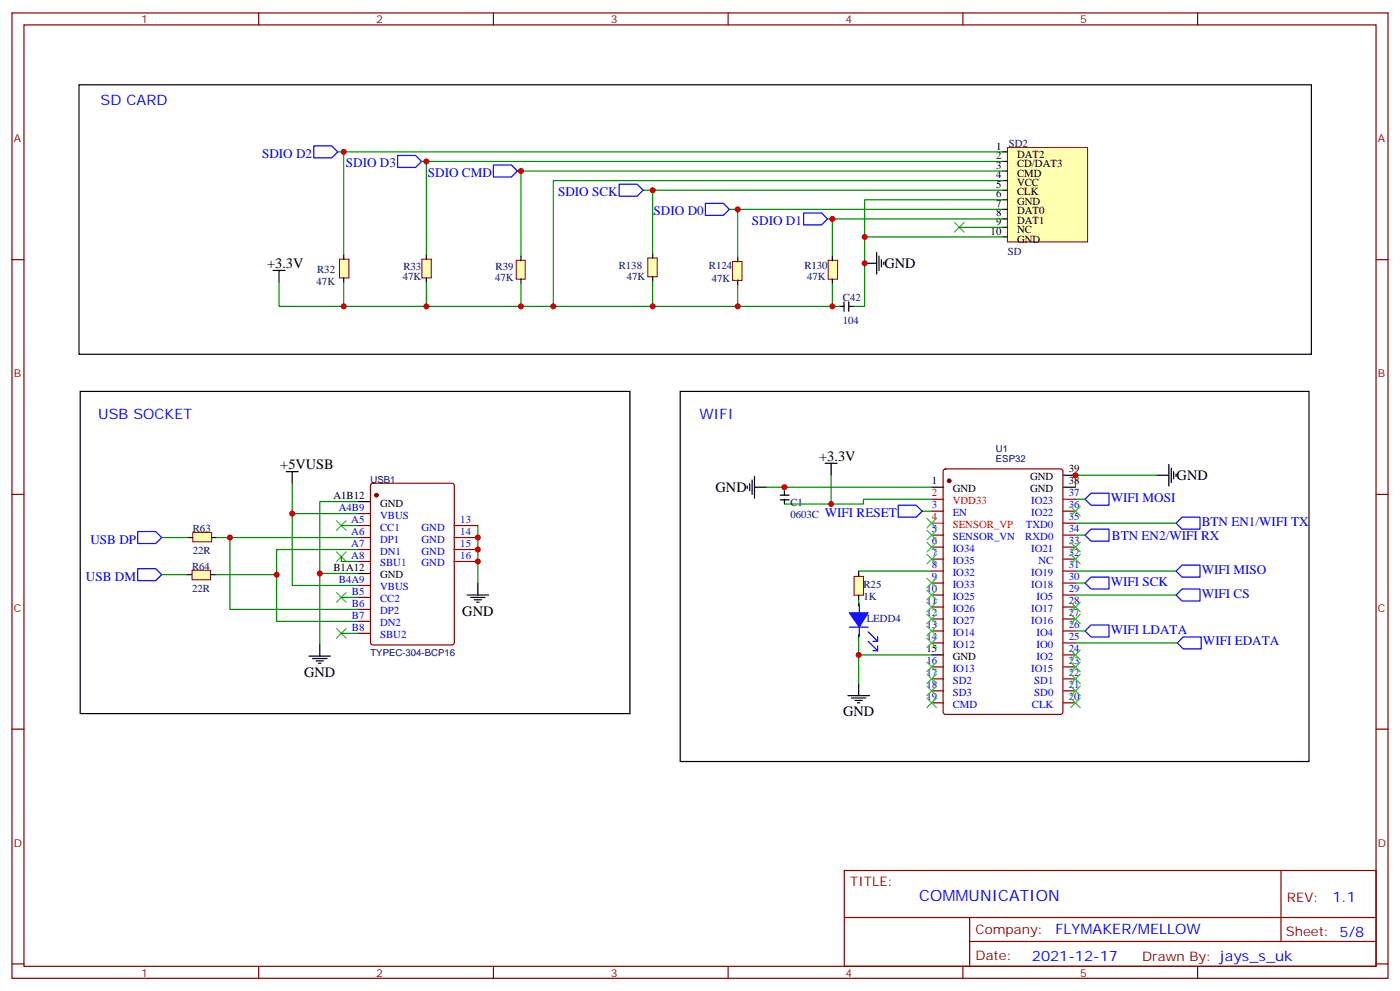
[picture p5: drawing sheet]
<svg xmlns="http://www.w3.org/2000/svg" width="412mm" height="292mm" viewBox="0 0 412 292" stroke-linecap="round" stroke-linejoin="round" font-family="sans-serif">
<g fill="none" stroke="#870000" stroke-width=".35">
<path d="M3.5 3.8h405.4v284.3h-405.4zM7.1 7.3h398.2v277.3h-398.2zM76.2 3.8v3.5M145.3 3.8v3.5M214.5 3.8v3.5M283.6 3.8v3.5M352.8 3.8v3.5M3.5 76.5h3.6M405.3 76.5h3.6M3.5 145.6h3.6M405.3 145.6h3.6M3.5 214.8h3.6"/>
<path d="M405.3 214.8h3.6M248.7 256.4h156.6v28.2h-156.6zM377.3 256.4v20.9M248.7 270.2h156.5M285.6 277.3h119.6M285.6 270.2v14.2M3.5 283.9h3.6M76.2 284.6v3.5M145.3 284.6v3.5M214.5 284.6v3.5M283.6 284.6v3.5M352.8 284.6v3.5"/>
<path d="M405.3 283.9h3.6"/>
</g>
<path d="M281.2 65.5l2.8 2.9M284 65.5l-2.8 2.9" fill="none" stroke="#3c3" stroke-width=".35"/>
<path d="M190.8 76h2.8v5.5h-2.8z" fill="#ffffb0" stroke="#800000" stroke-width=".29"/>
<path d="M192.3 74.7v1.4M192.3 81.4v1.4M247.3 90.2h1.4M248.6 88.9v2.8M250 88.9v2.8M250.1 90.2h1.4" fill="none" stroke="#000" stroke-width=".35"/>
<path d="M243.9 76.7h2.8v5.5h-2.8z" fill="#ffffb0" stroke="#800000" stroke-width=".29"/>
<path d="M245.2 75.4v1.4M245.2 82.1v1.4" fill="none" stroke="#000" stroke-width=".35"/>
<path d="M215.8 77h2.8v5.6h-2.8z" fill="#ffffb0" stroke="#800000" stroke-width=".29"/>
<path d="M217.3 75.8v1.4M217.3 82.5v1.4" fill="none" stroke="#000" stroke-width=".35"/>
<path d="M152.1 76.7h2.6v5.5h-2.6z" fill="#ffffb0" stroke="#800000" stroke-width=".29"/>
<path d="M153.5 75.4v1.4M153.5 82.1v1.4" fill="none" stroke="#000" stroke-width=".35"/>
<path d="M124.3 76.3h2.7v5.6h-2.7z" fill="#ffffb0" stroke="#800000" stroke-width=".29"/>
<path d="M125.6 75.1v1.4M125.6 81.8v1.4" fill="none" stroke="#000" stroke-width=".35"/>
<path d="M100 76.3h2.8v5.6h-2.8z" fill="#ffffb0" stroke="#800000" stroke-width=".29"/>
<path d="M101.2 75.1v1.4M101.2 81.8v1.4" fill="none" stroke="#000" stroke-width=".35"/>
<path d="M296.8 43.5h23.6v27.8h-23.6z" fill="#ffffb0" stroke="#800000" stroke-width=".29"/>
<g fill="none" stroke="#000" stroke-width=".35">
<path d="M23.3 25h363v79.4h-363zM295.3 44.7h1.4M295.3 47.6h1.4M295.3 50.4h1.4M295.3 53.2h1.4M295.3 56h1.4M295.3 58.8h1.4M80.4 79.7h3.6M82.2 79.7v3.5M254.7 77.5h3.5M258.2 74.4v6.3M258.9 75.4v4.3"/>
<path d="M259.6 76.5v2.1M260.3 77.2v.7M295.3 61.7h1.4M295.3 64.5h1.4M295.3 67h1.4M295.3 69.8h1.4"/>
</g>
<path d="M92.4 43h5.3l1.8 1.7-1.8 1.8h-5.3zM117.1 45.8h5.3l1.8 1.8-1.8 1.7h-5.3zM145.3 48.6h5.3l1.8 1.8-1.8 1.7h-5.3zM182.4 54.3h5.3l1.7 1.7-1.7 1.8h-5.3zM207.8 59.9h5.3l1.7 1.8-1.7 1.7h-5.3zM236.7 62.7h5.3l1.8 1.8-1.8 1.8h-5.3z" fill="none" stroke="#00f" stroke-width=".35"/>
<g fill="none" stroke="#008700" stroke-width=".35">
<path d="M99.5 44.7h195.8M101.2 44.7v30.4M124.2 47.6h171.1M125.6 47.6v27.5M152.4 50.4h142.9M153.5 50.4v25M189.4 56h105.9M192.3 56v18.7M295.3 53.2h-132.3v37h-80.8v-7M295.3 58.8h-40.6v11h40.6M214.8 61.7h80.5M217.3 61.7v14.1"/>
<path d="M243.8 64.5h51.5M245.2 64.5v10.9M254.7 69.8v20.4h-3.2M282.6 67h12.7M101.2 83.2v7M125.6 83.2v7M153.5 83.5v6.7M192.3 82.8v7.4h-29.3M217.3 83.9v6.3h-25M245.2 83.5v6.7h-27.9M245.2 90.2h2.1"/>
</g>
<path d="M56.6 168h5.4v2.8h-5.4z" fill="#ffffb0" stroke="#800000" stroke-width=".29"/>
<path d="M55 169.3h1.4M62.1 169.3h1.4" fill="none" stroke="#000" stroke-width=".35"/>
<path d="M56.8 156.8h5.5v2.8h-5.5z" fill="#ffffb0" stroke="#800000" stroke-width=".29"/>
<g fill="none" stroke="#000" stroke-width=".35">
<path d="M23.6 115.3h162v94.9h-162zM84.3 138.9h3.5M86.1 138.9v3.6M55.4 158.3h1.4M62.5 158.3h1.4M105.5 147.7h3.5M105.5 168.9h3.5M137.6 175.3h6.3M138.6 176h4.3M139.7 176.7h2.1M140.4 177.4h.7M140.8 171.7v3.6"/>
<path d="M252.9 177.7v.7M91 193.3h6.4M92.1 194h4.2M93.1 194.7h2.1M93.8 195.4h.7M94.2 189.7v3.6M252.9 186.9v.7"/>
</g>
<g fill="none" stroke="#870000" stroke-width=".35">
<path d="M105.5 158.3h3.5M105.5 154.8h3.5M105.5 151.3h3.5M109.4 142.5l.4-.2h23.3l.7 .5v46.5l-.4 .6-23.6 .1-.6-.5-.1-46.5zM133.7 158.3h7.1M133.7 154.8h7.1M105.5 165.4h3.5M105.5 161.9h3.5M105.5 179.5h3.5M105.5 176h3.5M105.5 172.4h3.5M133.7 165.4h7.1"/>
<path d="M133.7 161.9h7.1M105.5 186.5h3.5M105.5 183h3.5"/>
</g>
<circle cx="110.9" cy="145.9" r=".53" fill="#870000" stroke="#870000" stroke-width=".35"/>
<path d="M99.1 153.4l2.9 2.8M102 153.4l-2.9 2.8M99.1 162.6l2.9 2.8M99.1 174.6l2.9 2.8M102 162.6l-2.9 2.8M102 174.6l-2.9 2.8M99.1 185.1l2.9 2.9M102 185.1l-2.9 2.9" fill="none" stroke="#3c3" stroke-width=".35"/>
<g fill="none" stroke="#008700" stroke-width=".35">
<path d="M47.6 158.3h7.8M63.9 158.3h41.6M67.7 158.3v21.2h37.8M86.1 142.5v8.8h19.4M86.1 151.3v21.1h19.4M100.5 154.8h5M105.5 147.7h-11.3v21.2h11.3M140.8 154.8v16.9M47.6 169.3h7.4M63.5 169.3h18M94.2 168.9v20.8M100.5 164v1.4h5"/>
<path d="M100.5 176h5M105.5 161.9h-24v21.1h24M100.5 186.5h5"/>
</g>
<path d="M40.6 156.6h5.3l1.7 1.7-1.7 1.8h-5.3zM40.6 167.5h5.3l1.7 1.8-1.7 1.7h-5.3zM253.1 177.8v9.7M250.2 184.7h5.5M255.7 186.1l2.8 2.8M255.7 188.9l2.8 2.8M257.1 188.9h1.4M257.1 191.7h1.4M258.5 187.5v1.4M258.5 190.3v1.4" fill="none" stroke="#00f" stroke-width=".35"/>
<path d="M250.2 180.5h5.5l-2.6 4.2z" fill="#00f" stroke="#00f" stroke-width=".29"/>
<path d="M251.6 169.8h2.7v5.5h-2.7z" fill="#ffffb0" stroke="#800000" stroke-width=".29"/>
<g fill="none" stroke="#000" stroke-width=".35">
<path d="M200.4 115.3h185.2v109h-185.2zM243.1 136.5h3.5M244.8 136.5v3.5M313.3 140h3.5M340.8 140h3.5M344.3 136.8v6.4M345 137.9v4.2M345.7 138.9v2.1M346.4 139.6v.7M220.1 143.2v.7M220.8 142.5v2.1M221.5 141.4v4.2"/>
<path d="M222.2 143.5h3.6M222.2 140.3v6.4M229.9 147.2h2.6M229.9 145.8h2.6M231.1 144.6v1.4M231.1 147.1v1.3M274.5 143.5h3.5M313.3 143.5h3.5M252.9 168.2v1.4M252.9 175.3v1.4M274.5 192.9h3.5M249.8 204.9h6.3"/>
<path d="M250.8 205.6h4.3M251.9 206.3h2.1M252.6 207h.7M252.9 201.4v3.5"/>
</g>
<g fill="none" stroke="#870000" stroke-width=".35">
<path d="M278.1 138.3l.4-.2h33.9l.6 .4 .1 71.2-.5 .7h-34.1l-.6-.4-.1-71.2zM274.5 150.6h3.5M274.5 157.6h3.5M313.3 147h3.5M313.3 150.6h3.5M313.3 154.1h3.5M313.3 157.6h3.5M274.5 161.1h3.5M274.5 164.7h3.5M274.5 168.2h3.5M274.5 171.7h3.5M274.5 175.3h3.5"/>
<path d="M274.5 178.8h3.5M313.3 161.1h3.5M313.3 164.7h3.5M313.3 168.2h3.5M313.3 171.7h3.5M313.3 175.3h3.5M313.3 178.8h3.5M274.5 182.3h3.5M274.5 185.8h3.5M274.5 189.4h3.5M274.5 196.4h3.5M274.5 200h3.5"/>
<path d="M313.3 182.3h3.5M313.3 185.8h3.5M313.3 189.4h3.5M313.3 192.9h3.5M313.3 196.4h3.5M313.3 200h3.5M274.5 203.5h3.5M274.5 207h3.5M313.3 203.5h3.5M313.3 207h3.5"/>
</g>
<path d="M274.5 154.1h3.5M274.5 147h3.5" fill="none" stroke="#f00" stroke-width=".35"/>
<circle cx="279.6" cy="141.6" r=".53" fill="#870000" stroke="#870000" stroke-width=".35"/>
<path d="M264.6 148.8h5.3l1.7 1.8-1.7 1.7h-5.3zM319.6 147l1.8-1.7h5.3v3.5h-5.3zM319.6 157.6l1.8-1.7h5.3v3.5h-5.3zM346.4 154.1l1.8-1.8h5.3v3.6h-5.3zM319.6 171.7l1.8-1.7h5.3v3.5h-5.3zM346.4 168.2l1.8-1.8h5.3v3.6h-5.3zM346.4 175.3l1.8-1.8h5.3v3.5h-5.3zM319.6 185.8l1.8-1.7h5.3v3.5h-5.3zM346.8 189.4l1.7-1.8h5.3v3.5h-5.3z" fill="none" stroke="#00f" stroke-width=".35"/>
<g fill="none" stroke="#008700" stroke-width=".35">
<path d="M244.8 140v8.4M340.8 140h-24v3.5M225.8 143.5h48.7M231.1 143.5v1.1M271.6 150.6h2.9M274.5 147h-20.1v1.4h-23.3M316.8 147h2.8M316.8 154.1h29.6M316.8 157.6h2.8M252.9 176.7v1M252.9 168.2h21.6M316.8 168.2h29.6"/>
<path d="M316.8 175.3h29.6M316.8 171.7h2.8M252.9 187.6v5.3h21.6M252.9 192.9v8.5M316.8 185.8h2.8M316.8 189.4h30"/>
</g>
<g fill="none" stroke="#3c3" stroke-width=".35">
<path d="M273 159.7l2.9 2.9M273 156.2l2.9 2.8M273 152.7l2.9 2.8M275.9 159.7l-2.9 2.9M275.9 156.2l-2.9 2.8M275.9 152.7l-2.9 2.8M315.4 149.2l2.8 2.8M315.4 159.7l2.8 2.9M318.2 149.2l-2.8 2.8M318.2 159.7l-2.8 2.9M273 177.4l2.9 2.8M273 173.8l2.9 2.9"/>
<path d="M273 170.3l2.9 2.8M273 163.3l2.9 2.8M275.9 177.4l-2.9 2.8M275.9 173.8l-2.9 2.9M275.9 170.3l-2.9 2.8M275.9 163.3l-2.9 2.8M315.4 163.3l2.8 2.8M315.4 177.4l2.8 2.8M318.2 163.3l-2.8 2.8M318.2 177.4l-2.8 2.8M273 198.5l2.9 2.9M273 195l2.9 2.8"/>
<path d="M273 188l2.9 2.8M273 184.4l2.9 2.9M273 180.9l2.9 2.8M275.9 198.5l-2.9 2.9M275.9 195l-2.9 2.8M275.9 188l-2.9 2.8M275.9 184.4l-2.9 2.9M275.9 180.9l-2.9 2.8M315.4 180.9l2.8 2.8M315.4 191.5l2.8 2.8M315.4 195l2.8 2.8M315.4 198.5l2.8 2.9"/>
<path d="M318.2 180.9l-2.8 2.8M318.2 191.5l-2.8 2.8M318.2 195l-2.8 2.8M318.2 198.5l-2.8 2.9M273 205.6l2.9 2.8M273 202.1l2.9 2.8M275.9 202.1l-2.9 2.8M275.9 205.6l-2.9 2.8M315.4 202.1l2.8 2.8M315.4 205.6l2.8 2.8M318.2 202.1l-2.8 2.8M318.2 205.6l-2.8 2.8"/>
</g>
<g fill="#c00">
<circle cx="101.2" cy="44.7" r=".88"/>
<circle cx="125.6" cy="47.6" r=".88"/>
<circle cx="153.5" cy="50.4" r=".88"/>
<circle cx="101.2" cy="90.2" r=".88"/>
<circle cx="125.6" cy="90.2" r=".88"/>
<circle cx="153.5" cy="90.2" r=".88"/>
<circle cx="192.3" cy="56" r=".88"/>
<circle cx="163" cy="90.2" r=".88"/>
<circle cx="192.3" cy="90.2" r=".88"/>
<circle cx="217.3" cy="61.7" r=".88"/>
<circle cx="245.2" cy="64.5" r=".88"/>
<circle cx="217.3" cy="90.2" r=".88"/>
<circle cx="245.2" cy="90.2" r=".88"/>
<circle cx="254.7" cy="69.8" r=".88"/>
<circle cx="254.7" cy="77.5" r=".88"/>
<circle cx="140.8" cy="165.4" r=".88"/>
<circle cx="140.8" cy="161.9" r=".88"/>
<circle cx="140.8" cy="158.3" r=".88"/>
<circle cx="86.1" cy="151.3" r=".88"/>
<circle cx="94.2" cy="168.9" r=".88"/>
<circle cx="81.5" cy="169.3" r=".88"/>
<circle cx="67.7" cy="158.3" r=".88"/>
<circle cx="231.1" cy="143.5" r=".88"/>
<circle cx="244.8" cy="148.4" r=".88"/>
<circle cx="252.9" cy="192.9" r=".88"/>
<circle cx="316.8" cy="140" r=".88"/>
</g>
<text font-size="4.6" fill="#00f" x="270.8" y="265.4">COMMUNICATION</text>
<g font-size="4.2" fill="#00f">
<text x="29.6" y="31">SD CARD</text>
<text x="28.9" y="123.4">USB SOCKET</text>
<text x="206" y="123.4">WIFI</text>
<text x="392.5" y="265.7">1.1</text>
<text x="310.9" y="275.2">FLYMAKER/MELLOW</text>
<text x="304" y="283">2021-12-17</text>
</g>
<g font-size="4.2">
<text x="78.7" y="79">+3.3V</text>
<text x="260.5" y="79">GND</text>
<text x="241.3" y="135.7">+3.3V</text>
<text x="82.5" y="138.2">+5VUSB</text>
<text x="346.6" y="141.4">GND</text>
<text x="210.8" y="144.9">GND</text>
<text x="136.2" y="181.3">GND</text>
<text x="89.6" y="199.3">GND</text>
<text x="248.4" y="211">GND</text>
</g>
<g font-size="3.9" fill="#00f">
<text x="77.2" y="46.5">SDIO D2</text>
<text x="101.9" y="49.3">SDIO D3</text>
<text x="126" y="52.1">SDIO CMD</text>
<text x="164.4" y="57.8">SDIO SCK</text>
<text x="192.5" y="63.4">SDIO D0</text>
<text x="221.5" y="66.3">SDIO D1</text>
<text x="327.2" y="147.8">WIFI MOSI</text>
<text x="242.9" y="152.3">WIFI RESET</text>
<text x="354" y="154.8">BTN EN1/WIFI TX</text>
<text x="26.7" y="160.1">USB DP</text>
<text x="327.5" y="158.9">BTN EN2/WIFI RX</text>
<text x="25.3" y="171">USB DM</text>
<text x="327.2" y="172.5">WIFI SCK</text>
<text x="354" y="169">WIFI MISO</text>
<text x="354" y="176">WIFI CS</text>
<text x="327.2" y="186.6">WIFI LDATA</text>
<text x="354.3" y="190.1">WIFI EDATA</text>
</g>
<g font-size="3.9" fill="#800">
<text x="250.5" y="261">TITLE:</text>
<text x="379.1" y="265.7">REV:</text>
<text x="287.4" y="275.2">Company:</text>
<text x="378.7" y="275.8">Sheet: 5/8</text>
<text x="287.4" y="282.9">Date:</text>
<text x="336.4" y="282.9">Drawn By: jays_s_uk</text>
</g>
<g font-size="3.2" fill="#800">
<text x="41.6" y="6.8">1</text>
<text x="110.8" y="6.8">2</text>
<text x="179.9" y="6.8">3</text>
<text x="249.1" y="6.8">4</text>
<text x="318.2" y="6.8">5</text>
<text x="4.1" y="41.9">A</text>
<text x="405.9" y="41.9">A</text>
<text x="4.1" y="111.1">B</text>
<text x="405.9" y="111.1">B</text>
<text x="4.1" y="180.2">C</text>
<text x="405.9" y="180.2">C</text>
<text x="4.1" y="249.3">D</text>
<text x="405.9" y="249.3">D</text>
<text x="41.6" y="287.6">1</text>
<text x="110.8" y="287.6">2</text>
<text x="179.9" y="287.6">3</text>
<text x="249.1" y="287.6">4</text>
<text x="318.2" y="287.6">5</text>
</g>
<g font-size="3.2">
<text x="293.4" y="44.2">1</text>
<text x="293.4" y="46.9">2</text>
<text x="299.6" y="46.5">DAT2</text>
<text x="293.4" y="49.7">3</text>
<text x="293.4" y="52.5">4</text>
<text x="299.6" y="49.2">CD/DAT3</text>
<text x="299.6" y="52">CMD</text>
<text x="293.4" y="55.3">5</text>
<text x="293.4" y="58.1">6</text>
<text x="299.6" y="54.8">VCC</text>
<text x="299.6" y="57.6">CLK</text>
<text x="293.4" y="60.8">7</text>
<text x="293.4" y="63.6">8</text>
<text x="299.6" y="60.3">GND</text>
<text x="299.6" y="63.1">DAT0</text>
<text x="299.6" y="65.9">DAT1</text>
<text x="291.8" y="69.2">10</text>
<text x="293.4" y="66.4">9</text>
<text x="299.6" y="68.7">NC</text>
<text x="299.6" y="71.5">GND</text>
<text x="274.5" y="142.7">1</text>
<text x="303.4" y="141.5">GND</text>
<text x="314.9" y="139.2">39</text>
<text x="314.9" y="142.7">38</text>
<text x="98.2" y="146.9">A1B12</text>
<text x="112" y="149.2">GND</text>
<text x="280.6" y="145">GND</text>
<text x="303.4" y="145">GND</text>
<text x="98.2" y="168.1">B1A12</text>
<text x="112" y="170.4">GND</text>
<text x="272.9" y="192.1">15</text>
<text x="280.6" y="194.4">GND</text>
</g>
<g font-size="3.2" fill="#000080">
<text x="297.1" y="43.3">SD2</text>
<text x="296.8" y="75.1">SD</text>
<text x="93.3" y="83.9">47K</text>
<text x="93.4" y="80.3">R32</text>
<text x="118.7" y="82.5">47K</text>
<text x="118.8" y="79.6">R33</text>
<text x="145.8" y="82.8">47K</text>
<text x="146" y="79.6">R39</text>
<text x="182.3" y="79.3">R138</text>
<text x="184.6" y="82.4">47K</text>
<text x="208.8" y="79.3">R124</text>
<text x="209.7" y="83.1">47K</text>
<text x="236.9" y="79.3">R130</text>
<text x="237.8" y="82.5">47K</text>
<text x="248.3" y="88.5">C42</text>
<text x="248.3" y="95.6">104</text>
<text x="232.8" y="149">C1</text>
<text x="232.8" y="152.5">0603C</text>
<text x="56.8" y="156.8">R63</text>
<text x="56.6" y="168">R64</text>
<text x="56.8" y="163.1">22R</text>
<text x="254.3" y="173.3">R25</text>
<text x="56.6" y="174.3">22R</text>
<text x="254.3" y="176.8">1K</text>
<text x="255.3" y="183.1">LEDD4</text>
</g>
<g font-size="3.2" fill="#00f">
<text x="274.5" y="149.7">3</text>
<text x="303.8" y="148.5">IO23</text>
<text x="314.9" y="146.2">37</text>
<text x="314.9" y="149.7">36</text>
<text x="99.8" y="150.4">A4B9</text>
<text x="103.5" y="154">A5</text>
<text x="112" y="152.7">VBUS</text>
<text x="135.6" y="154">13</text>
<text x="280.6" y="152">EN</text>
<text x="302.2" y="155.6">TXD0</text>
<text x="303.8" y="152">IO22</text>
<text x="314.9" y="153.3">35</text>
<text x="103.5" y="161">A7</text>
<text x="103.5" y="157.5">A6</text>
<text x="112" y="159.8">DP1</text>
<text x="112" y="156.3">CC1</text>
<text x="124.1" y="159.8">GND</text>
<text x="124.1" y="156.3">GND</text>
<text x="135.6" y="161">15</text>
<text x="135.6" y="157.5">14</text>
<text x="274.5" y="160.3">6</text>
<text x="274.5" y="156.8">5</text>
<text x="280.6" y="159.1">SENSOR_VN</text>
<text x="302" y="159.1">RXD0</text>
<text x="314.9" y="156.8">34</text>
<text x="314.9" y="160.3">33</text>
<text x="103.5" y="164.6">A8</text>
<text x="112" y="166.8">SBU1</text>
<text x="112" y="163.3">DN1</text>
<text x="124.1" y="166.8">GND</text>
<text x="124.1" y="163.3">GND</text>
<text x="135.6" y="164.6">16</text>
<text x="274.5" y="167.4">8</text>
<text x="274.5" y="163.9">7</text>
<text x="280.6" y="166.1">IO35</text>
<text x="280.6" y="162.6">IO34</text>
<text x="303.8" y="162.6">IO21</text>
<text x="305.9" y="166.1">NC</text>
<text x="314.9" y="163.9">32</text>
<text x="314.9" y="167.4">31</text>
<text x="99.8" y="171.6">B4A9</text>
<text x="112" y="173.9">VBUS</text>
<text x="274.5" y="170.9">9</text>
<text x="280.6" y="173.2">IO33</text>
<text x="280.6" y="169.7">IO32</text>
<text x="303.8" y="169.7">IO19</text>
<text x="303.8" y="173.2">IO18</text>
<text x="314.9" y="170.9">30</text>
<text x="103.7" y="178.7">B6</text>
<text x="103.7" y="175.1">B5</text>
<text x="112" y="177.4">CC2</text>
<text x="272.9" y="178">11</text>
<text x="272.9" y="174.4">10</text>
<text x="280.6" y="176.7">IO25</text>
<text x="305.4" y="176.7">IO5</text>
<text x="314.9" y="174.4">29</text>
<text x="314.9" y="178">28</text>
<text x="103.7" y="185.7">B8</text>
<text x="103.7" y="182.2">B7</text>
<text x="112" y="184.5">DN2</text>
<text x="112" y="181">DP2</text>
<text x="272.9" y="185">13</text>
<text x="272.9" y="181.5">12</text>
<text x="280.6" y="183.8">IO27</text>
<text x="280.6" y="180.3">IO26</text>
<text x="303.8" y="180.3">IO17</text>
<text x="303.8" y="183.8">IO16</text>
<text x="314.9" y="181.5">27</text>
<text x="314.9" y="185">26</text>
<text x="112" y="188">SBU2</text>
<text x="272.9" y="188.5">14</text>
<text x="280.6" y="190.8">IO12</text>
<text x="280.6" y="187.3">IO14</text>
<text x="305.4" y="187.3">IO4</text>
<text x="305.4" y="190.8">IO0</text>
<text x="314.9" y="188.5">25</text>
<text x="272.9" y="195.6">16</text>
<text x="280.6" y="197.9">IO13</text>
<text x="303.8" y="197.9">IO15</text>
<text x="305.4" y="194.4">IO2</text>
<text x="314.9" y="192.1">24</text>
<text x="314.9" y="195.6">23</text>
<text x="272.9" y="202.7">18</text>
<text x="272.9" y="199.1">17</text>
<text x="280.6" y="201.4">SD2</text>
<text x="304.7" y="201.4">SD1</text>
<text x="314.9" y="199.1">22</text>
<text x="314.9" y="202.7">21</text>
<text x="272.9" y="206.2">19</text>
<text x="280.6" y="208.5">CMD</text>
<text x="280.6" y="205">SD3</text>
<text x="304" y="208.5">CLK</text>
<text x="304.7" y="205">SD0</text>
<text x="314.9" y="206.2">20</text>
</g>
<g font-size="3.2" fill="#f00">
<text x="274.5" y="146.2">2</text>
<text x="280.6" y="148.5">VDD33</text>
<text x="274.5" y="153.3">4</text>
<text x="280.6" y="155.6">SENSOR_VP</text>
</g>
<g font-size="2.8" fill="#000080">
<text x="293.4" y="136">ESP32</text>
<text x="293.4" y="133.1">U1</text>
<text x="109.1" y="142.3">USB1</text>
<text x="109.1" y="193.1">TYPEC-304-BCP16</text>
</g>
</svg>
